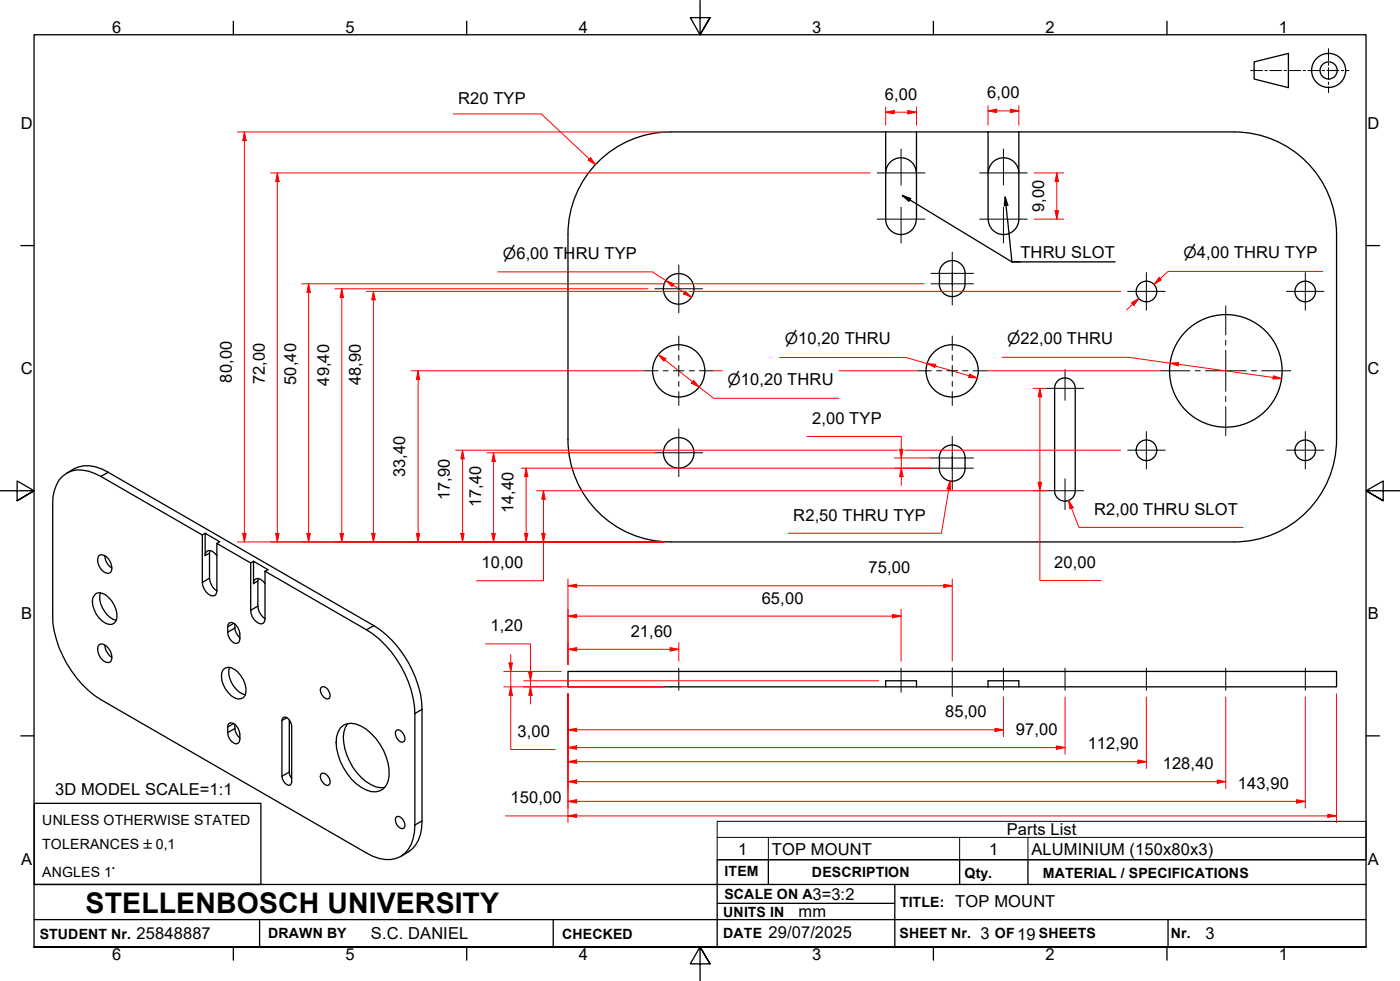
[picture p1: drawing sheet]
<svg xmlns="http://www.w3.org/2000/svg" width="410mm" height="287mm" viewBox="0 0 410 287" stroke-linecap="round" stroke-linejoin="round" font-family="sans-serif">
<!-- layer: Visible Edges(ISO) -->
<g fill="none" stroke="#000" stroke-width=".38">
<path d="M259.3 38.6v25.5M268.4 38.6v25.5M289.3 38.6v25.5M298.3 38.6v25.5M259.3 50.7a4.5 4.5 0 0 1 4.5-4.5 4.5 4.5 0 0 1 4.5 4.5M289.4 50.7a4.5 4.5 0 0 1 4.4-4.5 4.5 4.5 0 0 1 4.5 4.5M166.3 68.7v60M166.3 68.6a30 30 0 0 1 30-30h165a30 30 0 0 1 30.1 30M259.3 64.2a4.5 4.5 0 0 0 4.5 4.5 4.5 4.5 0 0 0 4.5-4.5M289.4 64.2a4.5 4.5 0 0 0 4.4 4.5 4.5 4.5 0 0 0 4.5-4.5M391.4 68.7v60M275 80.1a3.8 3.8 0 0 1 3.8-3.8 3.8 3.8 0 0 1 3.8 3.8"/>
<path d="M275 83a3.8 3.8 0 0 0 3.8 3.8 3.8 3.8 0 0 0 3.8-3.8M275.1 80v3.1M282.6 80v3.1M19.6 138.5a9.8 9.8 0 0 1 12.1-.2l77.8 44.8a31.2 31.2 0 0 1 14.1 24.6v32.6a10.2 10.2 0 0 1-6.3 10.4M166.3 128.6a30 30 0 0 0 30 30h165a30 30 0 0 0 30.1-30M275 134a3.8 3.8 0 0 1 3.8-3.7 3.8 3.8 0 0 1 3.8 3.7v3M275 137.1a3.8 3.8 0 0 0 3.8 3.8 3.8 3.8 0 0 0 3.8-3.8M275.1 134.1v2.9M59.2 156.6l-29.7-17.1a10.1 10.1 0 0 0-9.9-1 9.9 9.9 0 0 0-4.2 9.2v32.6a31.2 31.2 0 0 0 14.1 24.5l77.8 44.9a10 10 0 0 0 10 1 10.2 10.2 0 0 0 4.2-9.2v-32.6a31.3 31.3 0 0 0-14.2-24.5l-29.7-17.2M59.2 156.6v13.9a4.1 4.1 0 0 0 3.2 3.9l.6-.1 .4-.6 .1-.8M60.1 156.1l-.9 .5M63.5 159.1l.8-.5-4.2-2.5v6.5a1.32 1.32 0 0 1 .6-1.3 1.32 1.32 0 0 1 1.5 .1l1.3 1.2"/>
<path d="M63.5 159.1l9.9 5.7M63.5 159.1v13.8M308.8 143.7a3 3 0 0 0 3 3 3 3 0 0 0 3-3M308.8 143.7v-30.1a3 3 0 0 1 3-3 3 3 0 0 1 3 3v30.1M27.6 174.3a2.26 2.26 0 0 1 3.3-.2 7.4 7.4 0 0 1 3.1 7.7 2.04 2.04 0 0 1-3.1 .6 7.5 7.5 0 0 1-3.7-7.4zM29 162.6a3 3 0 0 1 3.6 2.8 1.69 1.69 0 0 1-.9 2.4 3.7 3.7 0 0 1-2.7-5.2zM29.4 173.6a7.2 7.2 0 0 0 4.6 8M30.7 162.6a4.4 4.4 0 0 0 2.1 3.7M61.5 161.2l-.2 8a4.8 4.8 0 0 0 2.2 3.7M73.4 164.8v13.8a4 4 0 0 0 3.2 4l.6-.2 .4-1.3M74.2 164.3l-.8 .5M75.6 169.3l-.1 8.1a4.6 4.6 0 0 0 2.1 3.7"/>
<path d="M77.6 167.2l.9-.4-4.3-2.5v6.5l.4-1.2a1.81 1.81 0 0 1 2.4 .5l.6 .7M77.6 167.2v13.9M29 188.7a2.11 2.11 0 0 1 2.7 1.1 3.5 3.5 0 0 1 .6 4 2.11 2.11 0 0 1-2.7-1.1 3.6 3.6 0 0 1-.6-4zM30.7 188.8a4.6 4.6 0 0 0 2.1 3.7M65.3 196a2.42 2.42 0 0 1 3.4 0 7.3 7.3 0 0 1 3.1 7.5 2.16 2.16 0 0 1-3.1 .8 7.5 7.5 0 0 1-3.7-7.4zM67.2 182.3a2.46 2.46 0 0 1 2.8 2.3 3.5 3.5 0 0 1-.3 3.6 2.07 2.07 0 0 1-2.5-1.4 6.2 6.2 0 0 1-.4-4zM67.2 195.3a7.1 7.1 0 0 0 4.6 8.1M68.8 182.6a4.3 4.3 0 0 0 1.4 4M166.3 196.5h225.1v4.6h-225.1zM67.2 211.7a2.14 2.14 0 0 1 2.5 1.4 5.3 5.3 0 0 1 .3 4.1l-.3 .4a2.52 2.52 0 0 1-2.9-2.3 4.1 4.1 0 0 1 .4-3.6zM68.8 212a4.3 4.3 0 0 0 1.4 4M82.7 210.3l.3-.3a1.61 1.61 0 0 1 2 1.2l.4 1.3v16.4l-.4 .9a2.48 2.48 0 0 1-2.5-2.6z"/>
<path d="M84.7 210.7v15.3l.1 .6 .6 1.3M93.9 201.4l.4-.3a2.35 2.35 0 0 1 2.1 3.3 1.58 1.58 0 0 1-2.1-.9l-.4-.8zM99.6 213.1a4.6 4.6 0 0 1 6.3-.5 16 16 0 0 1 7.8 16 4.3 4.3 0 0 1-6.4 2.7 16.4 16.4 0 0 1-8.7-15.6zM101.9 211.8a7.8 7.8 0 0 0-.9 7.4 16.2 16.2 0 0 0 9 11.1l1.4 .3 1.2-.1M115.9 214l.3-.3a2.4 2.4 0 0 1 2.1 3.4 1.46 1.46 0 0 1-2.1-1l-.4-1.5zM259.3 201.1v-1.8h9.1v1.8M289.3 201.1v-1.8h9v1.8M94.3 226.3a2.4 2.4 0 0 1 2.1 3.4 1.46 1.46 0 0 1-2.1-1 1.64 1.64 0 0 1 0-2.4zM116.2 239a2.35 2.35 0 0 1 2.1 3.4 1.8 1.8 0 0 1-2.4-1.7l-.1-.8z"/>
<circle cx="198.7" cy="84.6" r="4.5"/>
<circle cx="335.7" cy="85.3" r="3"/>
<circle cx="382.2" cy="85.3" r="3"/>
<circle cx="198.7" cy="108.6" r="7.7"/>
<circle cx="278.8" cy="108.6" r="7.7"/>
<circle cx="358.9" cy="108.6" r="16.5"/>
<circle cx="198.7" cy="132.6" r="4.5"/>
<circle cx="335.7" cy="131.8" r="3"/>
<circle cx="382.2" cy="131.8" r="3"/>
</g>
<!-- layer: Visible Tangent Edges(ISO) -->
<g fill="none" stroke="#000" stroke-width=".38">
<path d="M31.7 138.3l-2.2 1.2M61.3 161.9l-1.2 .7M61.3 169.2l-2.1 1.3M75.5 170.1l-1.3 .7M75.5 177.4l-2.1 1.2M68.5 182.4l-1.8 1.1M68.8 183.8l-2.1 1.3M109.5 183.1l-2.2 1.3M68.5 211.8l-1.8 1M68.8 213.2l-2.1 1.3M84 210.1l-1.5 .8M123.6 207.7l-2.1 1.2"/>
<path d="M84.7 226l-2.2 1.2M123.6 240.3l-2.1 1.2"/>
</g>
<!-- layer: Symbols(ISO) -->
<path d="M210 245.1v-4.7h190v4.7M210 245.1v6.6h190v-6.6M210 245.1h190M225 245.1v6.6M281 245.1v6.6M301 245.1v6.6" fill="none" stroke="#000" stroke-width=".29"/>
<!-- layer: Border_0 -->
<g fill="none" stroke="#000" stroke-width=".38">
<path d="M68.3 6.2v4M136.7 6.2v4M205 .1v10.1l-2.9-5h5.8l-2.9 5 2.9-5M273.3 6.2v4M341.7 6.2v4M6.1 71.9h3.9M400 71.9h3.9M0 143.7h10l-5-2.9v5.8l5-2.9-5 2.9M410 143.7h-10l5-2.9v5.8l-5-2.9 5 2.9M6.1 215.4h3.9M400 215.4h3.9M10 277.2v-267h390v267h-390h390"/>
<path d="M68.3 277.2v3.9M136.7 277.2v3.9M273.3 277.2v3.9M341.7 277.2v3.9M207.9 282.1l-2.9-4.9 2.9 4.9h-5.8l2.9-4.9v10"/>
</g>
<!-- layer: Sketch Geometry(ISO) -->
<g fill="none" stroke="#000" stroke-width=".38">
<path d="M367.2 18.1l10.1-2.5v10.1l-10.1-2.6zM10 235.2h66.4v23.7h-66.4zM10 258.9h390M225 251.7v7.2M262 258.9v18.3M281 251.7v7.2M301 251.7v7.2M400 251.7h-190v25.5M10 277.2h390M10 269.2h390M76 269.2v8M162 269.2v8"/>
<path d="M210 264.4h52M342 269.2v8"/>
<circle cx="389" cy="20.6" r="5"/>
<circle cx="389" cy="20.6" r="2.51"/>
</g>
<!-- layer: Centerline(ISO) -->
<path d="M198.8 195.6v6.5M263.8 195.6v7M278.8 195.5v8.3M293.8 195.6v6.3M311.8 195.6v6.5M335.7 195.6v6.5M358.9 195.6v6.5M382.2 195.6v6.5" fill="none" stroke="#000" stroke-width=".29"/>
<!-- layer: Sketch Geometry(ISO) -->
<g fill="none" stroke="#000" stroke-width=".29">
<path d="M389 14.2v3.5M389 18.4v.7M389 19.8v3.5M366.2 20.7h3.5M370.4 20.7h.7M371.8 20.7h3.5M376 20.7h.7M377.4 20.7h3.5M381.6 20.7h.7M383 20.7h3.5M387.2 20.7h.7M388.6 20.7h3.4"/>
<path d="M389 24v.7M389 25.4v1.7M392.7 20.7h.7M394.1 20.7h.9"/>
</g>
<!-- layer: Dimensions(ISO) -->
<path d="M149.5 194.1v2.4" fill="none" stroke="#f00" stroke-width=".29"/>
<path d="M149 194.1h1.1l-.6 2.4z" fill="#f00"/>
<path d="M149 194.1h1.1l-.6 2.4zM149.5 201.1v2.4" fill="none" stroke="#f00" stroke-width=".29"/>
<path d="M149.5 201.1l.6 2.4h-1.1z" fill="#f00"/>
<path d="M147.5 196.5h16.8M149.5 191.6v2.5M149.5 196.5v4.6M155.3 196.7v2.6M147.5 201.1h16.8M149.5 201.1l.6 2.4h-1.1zM149.5 203.5v15.9h13.1" fill="none" stroke="#f00" stroke-width=".29"/>
<path d="M154.8 196.7h1l-.5 2.6z" fill="#f00"/>
<path d="M154.8 196.7h1l-.5 2.6zM155.3 201.1v2.4" fill="none" stroke="#f00" stroke-width=".29"/>
<path d="M155.3 201.1l.5 2.4h-1z" fill="#f00"/>
<path d="M142.2 188.5h13.1v8.2M153.4 199.3h45.2M155.3 199.3v1.8M198.8 199.3h58.5M153.4 201.1h40.9M155.3 201.1l.5 2.4h-1zM155.3 203.5v2.6M166.3 238.8h2.5" fill="none" stroke="#f00" stroke-width=".29"/>
<path d="M166.3 238.8l2.5-.5v1z" fill="#f00"/>
<path d="M166.3 238.8l2.5-.5v1zM388.8 238.8h2.6" fill="none" stroke="#f00" stroke-width=".29"/>
<path d="M388.8 238.3l2.6 .5-2.6 .5z" fill="#f00"/>
<path d="M166.3 203.1v37.7M391.4 203.1v37.7M148 238.8h18.3M168.8 238.8h220M379.7 234.6h2.5M388.8 238.3l2.6 .5-2.6 .5z" fill="none" stroke="#f00" stroke-width=".29"/>
<path d="M379.7 234.1l2.5 .5-2.5 .5z" fill="#f00"/>
<path d="M166.3 234.6h2.5M379.7 234.1l2.5 .5-2.5 .5z" fill="none" stroke="#f00" stroke-width=".29"/>
<path d="M166.3 234.6l2.5-.5v1z" fill="#f00"/>
<path d="M166.3 203.1v33.5M382.2 204v32.6M166.3 234.6l2.5-.5v1zM166.3 228.8h2.5M168.8 234.6h210.9" fill="none" stroke="#f00" stroke-width=".29"/>
<path d="M166.3 228.8l2.5-.5v1z" fill="#f00"/>
<path d="M166.3 228.8l2.5-.5v1zM356.4 228.8h2.5" fill="none" stroke="#f00" stroke-width=".29"/>
<path d="M356.4 228.3l2.5 .5-2.5 .5z" fill="#f00"/>
<path d="M166.3 203.1v27.7M358.9 204v26.8M166.3 223h2.5M168.8 228.8h187.6M356.4 228.3l2.5 .5-2.5 .5z" fill="none" stroke="#f00" stroke-width=".29"/>
<path d="M166.3 223l2.5-.5v1z" fill="#f00"/>
<path d="M166.3 223l2.5-.5v1zM333.2 223h2.5" fill="none" stroke="#f00" stroke-width=".29"/>
<path d="M333.2 222.5l2.5 .5-2.5 .5z" fill="#f00"/>
<path d="M166.3 203.1v21.8M166.3 218.8h2.5M335.7 204v20.9M168.8 223h164.4M333.2 222.5l2.5 .5-2.5 .5z" fill="none" stroke="#f00" stroke-width=".29"/>
<path d="M166.3 218.8l2.5-.5v1z" fill="#f00"/>
<path d="M166.3 218.8l2.5-.5v1zM309.3 218.8h2.5" fill="none" stroke="#f00" stroke-width=".29"/>
<path d="M309.3 218.3l2.5 .5-2.5 .5z" fill="#f00"/>
<path d="M166.3 203.1v17.7M166.3 213.6h2.5M168.8 218.8h140.5M309.3 218.3l2.5 .5-2.5 .5zM311.8 204v16.8" fill="none" stroke="#f00" stroke-width=".29"/>
<path d="M166.3 213.6l2.5-.4v.9z" fill="#f00"/>
<path d="M166.3 213.6l2.5-.4v.9zM291.3 213.6h2.5" fill="none" stroke="#f00" stroke-width=".29"/>
<path d="M291.3 213.2l2.5 .4-2.5 .5z" fill="#f00"/>
<path d="M276.4 171.5h2.4M166.3 203.1v12.6M168.8 213.6h122.5M291.3 213.2l2.5 .4-2.5 .5zM293.8 204v11.7" fill="none" stroke="#f00" stroke-width=".29"/>
<path d="M276.4 171l2.4 .5-2.4 .5z" fill="#f00"/>
<path d="M166.3 171.5h2.5M276.4 171l2.4 .5-2.4 .5z" fill="none" stroke="#f00" stroke-width=".29"/>
<path d="M166.3 171.5l2.5-.5v1z" fill="#f00"/>
<path d="M166.3 171.5l2.5-.5v1zM166.3 169.5v25.1M168.8 171.5h107.6M278.8 169.5v24M166.3 180.4h2.5" fill="none" stroke="#f00" stroke-width=".29"/>
<path d="M166.3 180.4l2.5-.6v1.1z" fill="#f00"/>
<path d="M166.3 180.4l2.5-.6v1.1zM261.3 180.4h2.5" fill="none" stroke="#f00" stroke-width=".29"/>
<path d="M261.3 179.8l2.5 .6-2.5 .5z" fill="#f00"/>
<path d="M166.3 178.3v16.3M261.3 179.8l2.5 .6-2.5 .5zM263.8 178.3v15.3M166.3 190.1h2.5M168.8 180.4h92.5" fill="none" stroke="#f00" stroke-width=".29"/>
<path d="M166.3 190.1l2.5-.5v1z" fill="#f00"/>
<path d="M166.3 190.1l2.5-.5v1zM196.2 190.1h2.6" fill="none" stroke="#f00" stroke-width=".29"/>
<path d="M196.2 189.6l2.6 .5-2.6 .5z" fill="#f00"/>
<path d="M71.6 38.6v2.6M166.3 188.1v6.5M168.8 190.1h27.4M196.2 189.6l2.6 .5-2.6 .5zM198.8 188.1v5.5" fill="none" stroke="#f00" stroke-width=".29"/>
<path d="M71.6 38.6l.5 2.6h-1z" fill="#f00"/>
<path d="M71.6 38.6l.5 2.6h-1zM71.6 156.2v2.4" fill="none" stroke="#f00" stroke-width=".29"/>
<path d="M71.1 156.2h1l-.5 2.4z" fill="#f00"/>
<path d="M69.5 38.6h124.8M71.6 41.2v115M194.9 82.1l2.1 1.4M69.5 158.6h124.8M71.1 156.2h1l-.5 2.4z" fill="none" stroke="#f00" stroke-width=".29"/>
<path d="M194.9 82.1l2.4 1-.5 .8z" fill="#f00"/>
<path d="M194.9 82.1l2.4 1-.5 .8zM200.4 85.6l2.1 1.4" fill="none" stroke="#f00" stroke-width=".29"/>
<path d="M200.7 85.2l1.8 1.8-2.3-.9z" fill="#f00"/>
<path d="M145.8 79.6h45.2l3.9 2.5M197 83.5l3.4 2.1M200.7 85.2l1.8 1.8-2.3-.9zM192.7 103.8l2 1.6" fill="none" stroke="#f00" stroke-width=".29"/>
<path d="M192.7 103.8l2.3 1.2-.6 .7z" fill="#f00"/>
<path d="M192.7 103.8l2.3 1.2-.6 .7zM202.8 111.7l1.9 1.6" fill="none" stroke="#f00" stroke-width=".29"/>
<path d="M203.1 111.3l1.6 2-2.3-1.1z" fill="#f00"/>
<path d="M194.7 105.4l8.1 6.3M203.1 111.3l1.6 2-2.3-1.1zM204.7 113.3l4.3 3.3h36.6M263.9 131.5v2.6" fill="none" stroke="#f00" stroke-width=".29"/>
<path d="M263.4 131.5h1l-.5 2.6z" fill="#f00"/>
<path d="M263.4 131.5h1l-.5 2.6zM263.9 137v2.5" fill="none" stroke="#f00" stroke-width=".29"/>
<path d="M263.9 137l.5 2.5h-1z" fill="#f00"/>
<path d="M236.3 127.8h27.6v3.7M261.9 134.1h10.7M261.9 137h10.7M263.9 137l.5 2.5h-1zM263.9 134.1v2.9M263.9 139.5v2.6M278.2 140.7l-.4 2.5" fill="none" stroke="#f00" stroke-width=".29"/>
<path d="M278.2 140.7l.1 2.6-1-.2z" fill="#f00"/>
<path d="M271.5 106.4l2.4 .7M277.8 143.2l-2.1 12.9h-44.9M278.2 140.7l.1 2.6-1-.2z" fill="none" stroke="#f00" stroke-width=".29"/>
<path d="M271.5 106.4l2.5 .2-.3 1z" fill="#f00"/>
<path d="M271.5 106.4l2.5 .2-.3 1zM283.8 110l2.4 .7" fill="none" stroke="#f00" stroke-width=".29"/>
<path d="M283.9 109.5l2.3 1.2-2.5-.3z" fill="#f00"/>
<path d="M339.7 81.5l-1.8 1.8M228.3 104.7h37.1l6.1 1.7M273.9 107.1l9.9 2.9M283.9 109.5l2.3 1.2-2.5-.3z" fill="none" stroke="#f00" stroke-width=".29"/>
<path d="M339.4 81.2l.6 .7-2.1 1.4z" fill="#f00"/>
<path d="M333.5 87.3l-1.8 1.7M339.4 81.2l.6 .7-2.1 1.4z" fill="none" stroke="#f00" stroke-width=".29"/>
<path d="M331.3 88.7l2.2-1.4-1.5 2.1z" fill="#f00"/>
<path d="M81.2 50.6v2.6M387.3 79.5h-45.3l-4.1 3.8M331.3 88.7l2.2-1.4-1.5 2.1zM331.7 89l-1.9 1.8" fill="none" stroke="#f00" stroke-width=".29"/>
<!-- layer: Center Mark(ISO) -->
<g fill="none" stroke="#000" stroke-width=".29">
<path d="M256.9 50.6h13.9M263.8 43.6v10.6M286.8 50.6h14M293.8 43.6v10.6M198.8 77.5v14.1M256.9 64.1h13.9M263.8 60.7v10.4M278.8 73.8v9.8M278.8 79.6v9.7M286.8 64.1h14M293.8 60.7v10.4M335.7 79.8v11"/>
<path d="M382.2 79.8v11M191.7 84.5h14M198.8 98.4v4.1M272.6 80h12.5M272.6 83.1h12.5M278.8 98.4v4.1M330.2 85.3h11M358.9 89.5v8.6M358.9 99.6v1.4M376.7 85.3h11M188.6 108.5h4.1M194.2 108.5h1.4"/>
<path d="M197.2 108.5h3.1M198.8 104v1.5M198.8 106.9v3.2M198.8 111.6v1.5M198.8 114.6v4.1M201.8 108.5h1.5M204.8 108.5h4.1M268.7 108.5h4M274.3 108.5h1.5M277.2 108.5h3.2M278.8 104v1.5M278.8 106.9v3.2"/>
<path d="M278.8 111.6v1.5M278.8 114.6v4.1M281.9 108.5h1.5M284.9 108.5h4.1M306.3 113.7h11M311.8 108.2v9M339.9 108.5h8.5M349.9 108.5h1.5M352.9 108.5h12M358.9 102.6v12M358.9 116v1.6M358.9 119.1v8.4"/>
<path d="M366.5 108.5h1.4M369.4 108.5h8.6M191.7 132.5h14M198.8 125.6v13.9M272.6 134.1h12.5M272.6 137h12.5M278.8 127.8v9.8M278.8 133.6v9.7M330.2 131.8h11M335.7 126.3v11M376.7 131.8h11M382.2 126.3v11"/>
<path d="M306.3 143.7h11M311.8 140.2v9"/>
</g>
<!-- layer: Dimensions(ISO) -->
<path d="M81.2 50.6l.5 2.6h-1z" fill="#f00"/>
<path d="M81.2 50.6l.5 2.6h-1zM81.2 156.2v2.4" fill="none" stroke="#f00" stroke-width=".29"/>
<path d="M80.7 156.2h1l-.5 2.4z" fill="#f00"/>
<path d="M79.2 50.6h175.6M81.2 53.2v103M100.1 84.5v2.6M79.2 158.6h115.1M80.7 156.2h1l-.5 2.4z" fill="none" stroke="#f00" stroke-width=".29"/>
<path d="M100.1 84.5l.5 2.6h-1z" fill="#f00"/>
<path d="M100.1 84.5l.5 2.6h-1zM100.1 156.2v2.4" fill="none" stroke="#f00" stroke-width=".29"/>
<path d="M99.6 156.2h1l-.5 2.4z" fill="#f00"/>
<path d="M90.4 83.1v2.4M98 84.5h91.7M100.1 87.1v69.1M98 158.6h96.3M99.6 156.2h1l-.5 2.4z" fill="none" stroke="#f00" stroke-width=".29"/>
<path d="M90.4 83.1l.5 2.4h-1z" fill="#f00"/>
<path d="M90.4 83.1l.5 2.4h-1zM90.4 156.2v2.4" fill="none" stroke="#f00" stroke-width=".29"/>
<path d="M89.9 156.2h1l-.5 2.4z" fill="#f00"/>
<path d="M88.3 83.1h106.3M90.4 85.5v70.7M109.3 85.3v2.5M197.2 83.1h1.4M198.8 83.1h71.8M88.3 158.6h106M89.9 156.2h1l-.5 2.4z" fill="none" stroke="#f00" stroke-width=".29"/>
<path d="M109.3 85.3l.6 2.5h-1.1z" fill="#f00"/>
<path d="M109.3 85.3l.6 2.5h-1.1zM109.3 156.2v2.4" fill="none" stroke="#f00" stroke-width=".29"/>
<path d="M108.8 156.2h1.1l-.6 2.4z" fill="#f00"/>
<path d="M107.3 85.3h91.3M109.3 87.8v68.4M198.8 85.3h1.9M201.7 85.3h77M279 85.3h49.2M135.4 131.8v2.5M107.3 158.6h87M108.8 156.2h1.1l-.6 2.4z" fill="none" stroke="#f00" stroke-width=".29"/>
<path d="M135.4 131.8l.5 2.5h-1z" fill="#f00"/>
<path d="M135.4 131.8l.5 2.5h-1zM135.4 156.2v2.4" fill="none" stroke="#f00" stroke-width=".29"/>
<path d="M134.9 156.2h1l-.5 2.4z" fill="#f00"/>
<path d="M133.4 131.8h65.2M135.4 134.3v21.9M144.5 132.5v2.6M198.8 131.8h64.1M264.9 131.8h13.8M279 131.8h49.2M133.4 158.6h60.9M134.9 156.2h1l-.5 2.4z" fill="none" stroke="#f00" stroke-width=".29"/>
<path d="M144.5 132.5l.5 2.6h-1z" fill="#f00"/>
<path d="M144.5 132.5l.5 2.6h-1zM144.5 156.2v2.4" fill="none" stroke="#f00" stroke-width=".29"/>
<path d="M144 156.2h1l-.5 2.4z" fill="#f00"/>
<path d="M142.6 132.5h49.1M144.5 135.1v21.1M154.1 137v2.5M142.6 158.6h51.7M144 156.2h1l-.5 2.4z" fill="none" stroke="#f00" stroke-width=".29"/>
<path d="M154.1 137l.5 2.5h-1z" fill="#f00"/>
<path d="M154.1 137l.5 2.5h-1zM154.1 156.2v2.4" fill="none" stroke="#f00" stroke-width=".29"/>
<path d="M153.6 156.2h1l-.5 2.4z" fill="#f00"/>
<path d="M152.6 137h46M154.1 139.5v16.7M198.8 137h73.8M152.1 158.6h42.2M153.6 156.2h1l-.5 2.4zM159.1 143.7v2.4" fill="none" stroke="#f00" stroke-width=".29"/>
<path d="M159.1 143.7l.5 2.4h-1z" fill="#f00"/>
<path d="M159.1 143.7l.5 2.4h-1zM159.1 156.2v2.4" fill="none" stroke="#f00" stroke-width=".29"/>
<path d="M158.6 156.2h1l-.5 2.4z" fill="#f00"/>
<path d="M259.3 32.8h2.5M157.1 158.6h37.2M157.1 143.7h149.2M158.6 156.2h1l-.5 2.4zM159.1 158.6v11.4h-19.6M159.1 146.1v10.1" fill="none" stroke="#f00" stroke-width=".29"/>
<path d="M259.3 32.8l2.5-.5v1.1z" fill="#f00"/>
<path d="M259.3 32.8l2.5-.5v1.1zM265.8 32.8h2.6" fill="none" stroke="#f00" stroke-width=".29"/>
<path d="M265.8 32.3l2.6 .5-2.6 .6z" fill="#f00"/>
<path d="M259.3 31.3v5.4M261.8 32.8h4M265.8 32.3l2.6 .5-2.6 .6zM268.4 31.3v5.4M289.3 32.5h2.5" fill="none" stroke="#f00" stroke-width=".29"/>
<path d="M289.3 32.5l2.5-.5v1z" fill="#f00"/>
<path d="M289.3 32.5l2.5-.5v1zM295.8 32.5h2.5" fill="none" stroke="#f00" stroke-width=".29"/>
<path d="M295.8 32l2.5 .5-2.5 .5z" fill="#f00"/>
<path d="M289.3 30.9v5.8M291.8 32.5h4M295.8 32l2.5 .5-2.5 .5zM298.3 30.9v5.8M309.4 50.6v2.6" fill="none" stroke="#f00" stroke-width=".29"/>
<path d="M309.4 50.6l.5 2.6h-1z" fill="#f00"/>
<path d="M309.4 50.6l.5 2.6h-1zM309.4 61.7v2.4" fill="none" stroke="#f00" stroke-width=".29"/>
<path d="M308.9 61.7h1l-.5 2.4z" fill="#f00"/>
<path d="M302.8 50.6h8.7M309.4 53.2v8.5M302.8 64.1h8.7M308.9 61.7h1l-.5 2.4zM122.4 108.5v2.6" fill="none" stroke="#f00" stroke-width=".29"/>
<!-- layer: Symbols(ISO) -->
<path d="M264.2 57.2l2.4 .9-.5 .8zM264.2 57.2l32.1 19.5h30.2M294.3 57.7l.8 2.4-1 .1zM294.3 57.7l.7 6.3M295 64.3l1.3 12.4h2.5" fill="none" stroke="#000" stroke-width=".38"/>
<path d="M264.2 57.2l2.4 .9-.5 .8zM294.3 57.7l.8 2.4-1 .1z" fill="#000"/>
<!-- layer: Dimensions(ISO) -->
<path d="M122.4 108.5l.5 2.6h-1z" fill="#f00"/>
<path d="M122.4 108.5l.5 2.6h-1zM122.4 156.2v2.4" fill="none" stroke="#f00" stroke-width=".29"/>
<path d="M121.9 156.2h1l-.5 2.4z" fill="#f00"/>
<path d="M120.4 108.5h68.2M122.4 111.1v45.1M208.9 108.5h2.6M245.6 108.5h23.1M289 108.5h22.7M304.5 113.7v2.5M311.9 108.5h28M120.4 158.6h73.9M121.9 156.2h1l-.5 2.4z" fill="none" stroke="#f00" stroke-width=".29"/>
<path d="M304.5 113.7l.5 2.5h-1z" fill="#f00"/>
<path d="M304.5 113.7l.5 2.5h-1zM304.5 141.2v2.5" fill="none" stroke="#f00" stroke-width=".29"/>
<path d="M304 141.2h1l-.5 2.5z" fill="#f00"/>
<path d="M302.5 113.7h3.8M304.5 116.2v25M302.5 143.7h3.8M304 141.2h1l-.5 2.5zM304.5 143.7v26.2h17.9M312.9 146.4l.9 2.4" fill="none" stroke="#f00" stroke-width=".29"/>
<path d="M312.9 146.4l1.4 2.2-1 .4z" fill="#f00"/>
<path d="M342.6 106.3l2.5 .3M312.9 146.4l1.4 2.2-1 .4zM313.8 148.8l2.1 5.6h48.1" fill="none" stroke="#f00" stroke-width=".29"/>
<path d="M342.6 106.3l2.5-.2-.1 1z" fill="#f00"/>
<path d="M342.6 106.3l2.5-.2-.1 1zM372.8 110.5l2.5 .3" fill="none" stroke="#f00" stroke-width=".29"/>
<path d="M372.9 110l2.4 .8-2.6 .1z" fill="#f00"/>
<path d="M172.5 46.5l1.9 1.7M293.4 104.6h37.1l12.1 1.7M345.1 106.6l27.7 3.9M372.9 110l2.4 .8-2.6 .1z" fill="none" stroke="#f00" stroke-width=".29"/>
<path d="M172.9 46.1l1.5 2.1-2.2-1.3z" fill="#f00"/>
<path d="M132.7 33.4h25.8l14 13.1M172.9 46.1l1.5 2.1-2.2-1.3z" fill="none" stroke="#f00" stroke-width=".29"/>
<text font-size="8.3" x="25.1" y="267.2">STELLENBOSCH UNIVERSITY</text>
<g font-size="4.8">
<text x="32.8" y="9.7">6</text>
<text x="101.2" y="9.7">5</text>
<text x="169.5" y="9.7">4</text>
<text x="237.8" y="9.7">3</text>
<text x="306.1" y="9.7">2</text>
<text x="374.5" y="9.7">1</text>
<text x="259.1" y="29.2">6,00</text>
<text x="289.1" y="28.8">6,00</text>
<text x="134.2" y="30.3">R20 TYP</text>
<text x="6.1" y="37.8">D</text>
<text x="400.4" y="37.8">D</text>
<text x="305.8" y="62.2" transform="rotate(-90 305.8 62.2)">9,00</text>
<text x="298.8" y="75.4">THRU SLOT</text>
<text x="6.1" y="109.6">C</text>
<text x="67.9" y="112" transform="rotate(-90 67.9 112)">80,00</text>
<text x="77.5" y="112.5" transform="rotate(-90 77.5 112.5)">72,00</text>
<text x="86.7" y="112.7" transform="rotate(-90 86.7 112.7)">50,40</text>
<text x="96.4" y="112.9" transform="rotate(-90 96.4 112.9)">49,40</text>
<text x="105.7" y="112.8" transform="rotate(-90 105.7 112.8)">48,90</text>
<text x="400.4" y="109.6">C</text>
<text x="237.8" y="124.1">2,00 TYP</text>
<text x="118.7" y="139.7" transform="rotate(-90 118.7 139.7)">33,40</text>
<text x="131.7" y="146.4" transform="rotate(-90 131.7 146.4)">17,90</text>
<text x="140.8" y="148.5" transform="rotate(-90 140.8 148.5)">17,40</text>
<text x="150.4" y="150.2" transform="rotate(-90 150.4 150.2)">14,40</text>
<text x="232.3" y="152.4">R2,50 THRU TYP</text>
<text x="320.4" y="150.7">R2,00 THRU SLOT</text>
<text x="141" y="166.3">10,00</text>
<text x="254.3" y="167.8">75,00</text>
<text x="308.7" y="166.3">20,00</text>
<text x="223.1" y="176.7">65,00</text>
<text x="6.2" y="181.3">B</text>
<text x="143.6" y="184.8">1,20</text>
<text x="400.5" y="181.3">B</text>
<text x="184.7" y="186.4">21,60</text>
<text x="276.7" y="209.9">85,00</text>
<text x="151.6" y="215.7">3,00</text>
<text x="297.4" y="215.1">97,00</text>
<text x="318.5" y="219.3">112,90</text>
<text x="340.5" y="225.1">128,40</text>
<text x="16.1" y="232.6">3D MODEL SCALE=1:1</text>
<text x="362.5" y="230.9">143,90</text>
<text x="149.5" y="235.1">150,00</text>
<text x="294.8" y="244.5">Parts List</text>
<text x="216.2" y="250.1">1</text>
<text x="226" y="250.2">TOP MOUNT</text>
<text x="289.6" y="250.1">1</text>
<text x="302" y="250.2">ALUMINIUM (150x80x3)</text>
<text x="6.2" y="253.1">A</text>
<text x="400.5" y="253.1">A</text>
<text x="237.9" y="263.3">3=3:2</text>
<text x="233.8" y="268.4">mm</text>
<text x="279.7" y="265.6">TOP MOUNT</text>
<text x="40" y="274.9">25848887</text>
<text x="108.6" y="274.8">S.C. DANIEL</text>
<text x="225" y="274.7">29/07/2025</text>
<text x="287.1" y="274.8">3</text>
<text x="297.8" y="275.2">19</text>
<text x="352.9" y="274.8">3</text>
<text x="32.8" y="281.1">6</text>
<text x="101.2" y="281.1">5</text>
<text x="169.5" y="281.1">4</text>
<text x="237.8" y="281.1">3</text>
<text x="306.1" y="281.1">2</text>
<text x="374.5" y="281.1">1</text>
</g>
<g font-size="4.6">
<text x="147.3" y="75.7">⌀6,00 THRU TYP</text>
<text x="346.5" y="75.5">⌀4,00 THRU TYP</text>
<text x="229.8" y="100.8">⌀10,20 THRU</text>
<text x="294.9" y="100.7">⌀22,00 THRU</text>
<text x="213" y="112.7">⌀10,20 THRU</text>
</g>
<g font-size="4.1">
<text x="12.4" y="241.6">UNLESS OTHERWISE STATED</text>
<text x="12.4" y="248.5">TOLERANCES ±0,1</text>
<text x="12.4" y="256.6">ANGLES 1°</text>
<text x="212.2" y="256.5">ITEM</text>
<text x="237.7" y="256.7">DESCRIPTION</text>
<text x="282.4" y="256.9">Qty.</text>
<text x="305.4" y="256.9">MATERIAL / SPECIFICATIONS</text>
<text x="212.1" y="263">SCALE ON A</text>
<text x="211.8" y="268.4">UNITS IN</text>
<text x="263.5" y="265.6">TITLE:</text>
<text x="11.6" y="274.8">STUDENT Nr.</text>
<text x="78.5" y="274.6">DRAWN BY</text>
<text x="164.6" y="274.8">CHECKED</text>
<text x="211.8" y="274.6">DATE</text>
<text x="263.4" y="274.6">SHEET Nr.</text>
<text x="291.3" y="274.6">OF</text>
<text x="304.2" y="274.6">SHEETS</text>
<text x="342.8" y="274.5">Nr.</text>
</g>
</svg>
